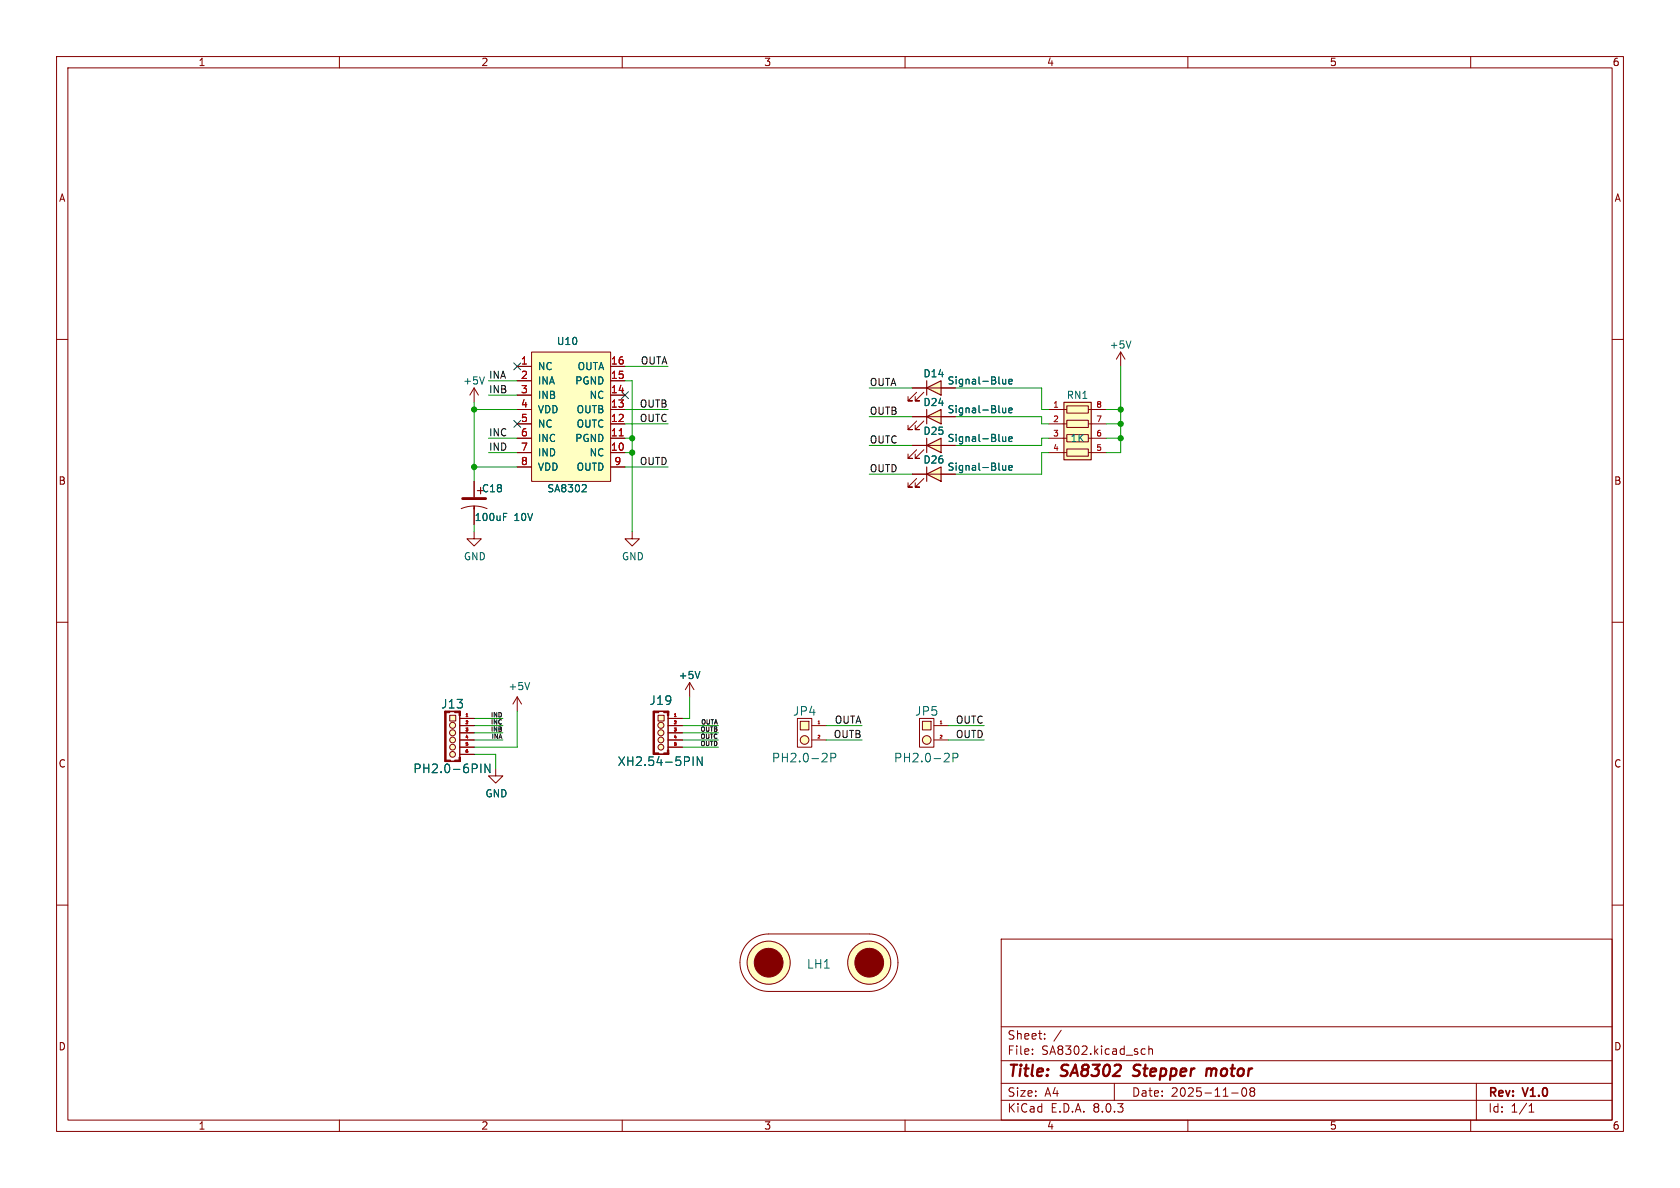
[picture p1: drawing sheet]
<svg xmlns="http://www.w3.org/2000/svg" width="297mm" height="210mm" viewBox="0 0 297 210" stroke-linecap="round" stroke-linejoin="round" font-family="sans-serif">
<g fill="none" stroke="#840000" stroke-width=".18">
<path d="M10 10h277v190h-277zM12 12h273v186h-273zM60 10v2M110 10v2M160 10v2M210 10v2M260 10v2M10 60h2M285 60h2M10 110h2M285 110h2M10 160h2"/>
<path d="M285 160h2M177 166h108v32h-108zM60 198v2M110 198v2M160 198v2M177 194.5h108M177 191.5h108M177 187.5h108M177 181.5h108M182.5 186.3v.1M182.5 185.5v.1M184.7 183.6v.1"/>
<path d="M184.7 182.8v.1M187.6 182.1l-1.3 2M197 191.5v3M201.9 186.3h.6M201.9 185.5h.6M203.1 185.5l.2-.1 .4 .1v.9M203.1 184.9v1.5M210 198v2M217.7 193.2h1.2M219.7 192.4l.2-.1a.81 .81 0 0 1 .6 .6 .81 .81 0 0 1-.3 .8l-.2 .1a.81 .81 0 0 1-.3-1.4zM221.2 192.9l-.2-.2 .2-.4 .5 .1 .1 .2-.3 .3M221.2 192.9l-.2 .3v.3l.2 .3 .5-.1 .1-.2-.1-.4-.2-.2"/>
<path d="M221.2 192.9h.3M260 198v2M261 191.5v6.5M270.3 196.6h.9M270.3 195.5l.4-.4v1.5"/>
</g>
<path d="M200.3 190.1l.2 .1M200.6 188.4l-.2 .4 .1 .2M213.4 188.9l-.2 1.3M214.1 189a.57 .57 0 0 0-.8 .1M214.2 189.2l-.1 1" fill="none" stroke="#840000" stroke-width=".4"/>
<path d="M188.1 71.1h4.8v10.2h-4.8z" fill="#ffffc2"/>
<path d="M188.1 71.1h4.8v10.2h-4.8z" fill="none" stroke="#840000" stroke-width=".2"/>
<g fill="none" stroke="#840000" stroke-width=".18">
<path d="M185.4 72.4h3.2M185.4 74.9h3.2M185.4 77.5h3.2M188.6 71.8h3.8v1.2h-3.8zM188.6 74.3h3.8v1.3h-3.8zM188.6 76.8h3.8v1.3h-3.8zM188.6 79.4h3.8v1.2h-3.8zM192.4 72.4h3.2M192.4 74.9h3.2M192.4 77.5h3.2M83.8 94v1.3h1.3l-1.3 1.2-1.3-1.2h1.3M111.8 94v1.3h1.2l-1.2 1.2-1.3-1.2h1.3"/>
<path d="M185.4 80h3.2M192.4 80h3.2M132.3 166.6a5.1 5.1 0 0 1 3.6-1.5h17.8a5.1 5.1 0 0 1 5 5.1 5.1 5.1 0 0 1-5 5.1h-17.8a5.1 5.1 0 0 1-4.7-3.2 5.1 5.1 0 0 1 1.1-5.5z"/>
<circle cx="135.9" cy="170.2" r="3.8"/>
<circle cx="153.7" cy="170.2" r="3.8"/>
</g>
<g fill="#ffffc2" stroke="#ffffc2" stroke-width=".18">
<circle cx="135.9" cy="170.2" r="3.8"/>
<circle cx="153.7" cy="170.2" r="3.8"/>
</g>
<g fill="#840000" stroke="#840000" stroke-width=".18">
<circle cx="135.9" cy="170.2" r="2.54"/>
<circle cx="153.7" cy="170.2" r="2.54"/>
</g>
<path d="M94 62.2h13.9v22.9h-13.9z" fill="#ffffc2"/>
<g fill="none" stroke="#840000" stroke-width=".18">
<path d="M91.4 64.8h2.6M91.4 77.5h2.6M91.4 74.9h2.6M91.4 72.4h2.6M91.4 69.9h2.6M91.4 67.3h2.6M94 62.2h13.9v22.9h-13.9zM107.9 64.8h2.6M107.9 77.5h2.6M107.9 74.9h2.6M107.9 72.4h2.6M107.9 69.9h2.6"/>
<path d="M107.9 67.3h2.6M91.4 80h2.6M91.4 82.6h2.6M107.9 80h2.6M107.9 82.6h2.6"/>
</g>
<path d="M109.5 77.1h.7" fill="none" stroke="#a90000" stroke-width=".18"/>
<path d="M103.4 85.7l.3 .2-.1 .3-.7 .7h.8" fill="none" stroke="#006464" stroke-width=".18"/>
<path d="M163.8 83.8l2.6-1.2v2.5z" fill="#ffffc2"/>
<path d="M163.8 83.8l2.6-1.2v2.5zM163.8 82.6v2.5" fill="none" stroke="#840000" stroke-width=".2"/>
<path d="M83.8 68.6l-.7 1.3M83.8 68.6v2.5M83.8 68.6l.8 1.3M161.3 83.8h7.6M162.1 84.6l-1.6 1.5h.8h-.8v-.8M163.3 84.6l-1.5 1.5h.8h-.8v-.8" fill="none" stroke="#840000" stroke-width=".18"/>
<path d="M85.6 66.6l-.4 1.3M177.3 82.3v.8h.3l.2-.1M177.8 82.3v.8M178.3 82.7l.6-.1v-.3h-.4l-.2 .2 .1 .6h.5" fill="none" stroke="#006464" stroke-width=".18"/>
<path d="M163.8 78.7l2.6-1.2v2.5z" fill="#ffffc2"/>
<path d="M163.8 78.7l2.6-1.2v2.5zM163.8 77.5v2.5" fill="none" stroke="#840000" stroke-width=".2"/>
<path d="M161.3 78.7h7.6M162.1 79.5l-1.6 1.5h.8h-.8v-.7M163.3 79.5l-1.5 1.5h.8h-.8v-.7" fill="none" stroke="#840000" stroke-width=".18"/>
<path d="M177.3 77.2v.8h.3l.2-.1M177.8 77.2v.8M178.3 77.6l.6-.1v-.2l-.4-.1-.2 .2 .1 .6h.5" fill="none" stroke="#006464" stroke-width=".18"/>
<path d="M163.8 68.6l2.6-1.3v2.6z" fill="#ffffc2"/>
<path d="M163.8 68.6l2.6-1.3v2.6zM163.8 67.3v2.6" fill="none" stroke="#840000" stroke-width=".2"/>
<path d="M161.3 68.6h7.6M162.1 69.3l-1.6 1.6h.8h-.8v-.8M163.3 69.3l-1.5 1.6h.8h-.8v-.8" fill="none" stroke="#840000" stroke-width=".18"/>
<path d="M177.3 67v.8l.3 .1 .2-.1M177.8 67v.9M178.3 67.5l.6-.2v-.2l-.4-.1-.2 .2 .1 .6h.5" fill="none" stroke="#006464" stroke-width=".18"/>
<circle cx="163.8" cy="130.8" r=".76" fill="#ffffc2" stroke="#ffffc2" stroke-width=".18"/>
<path d="M163.1 127.5h1.5v1.5h-1.5z" fill="#ffffc2"/>
<g fill="none" stroke="#840000" stroke-width=".18">
<path d="M198.1 62.2l-.7 1.3M198.1 62.2v2.6M198.1 62.2l.8 1.3M162.6 127h2.5v5.1h-2.5zM163.1 127.5h1.5v1.5h-1.5zM165.1 128.3h2.5M165.1 130.8h2.5"/>
<circle cx="163.8" cy="130.8" r=".76"/>
</g>
<path d="M166.2 127.9h.3" fill="none" stroke="#a90000" stroke-width=".18"/>
<path d="M199.9 60.3l-.4 1.2M166.9 134.7h.9M167.7 133.3v.5M168.5 134l.7-.1 .1-.2v-.4l-.2-.1h-.6v1.5" fill="none" stroke="#006464" stroke-width=".18"/>
<path d="M163.8 73.7l2.6-1.3v2.5z" fill="#ffffc2"/>
<path d="M163.8 73.7l2.6-1.3v2.5zM163.8 72.4v2.5" fill="none" stroke="#840000" stroke-width=".2"/>
<path d="M161.3 73.7h7.6M162.1 74.4l-1.6 1.5h.8h-.8v-.7M163.3 74.4l-1.5 1.5h.8h-.8v-.7M81.5 89.9a5.8 5.8 0 0 1 4.6 0M83.8 89.5v.5zM83.8 85.1v2.8M83.8 89.9v2.8M87.6 135.9v1.3h1.3l-1.3 1.2-1.2-1.2h1.2M121.9 120.7l-.7 1.2M121.9 120.7v2.5M121.9 120.7l.8 1.2" fill="none" stroke="#840000" stroke-width=".18"/>
<path d="M177.3 72.1v.8l.3 .1 .2-.2M177.8 72.1v.9M178.3 72.5l.6-.1v-.2l-.4-.1-.2 .2 .1 .6h.5M89 91.4h.4M89 90.7h.6M123.7 118.7l-.4 1.3" fill="none" stroke="#006464" stroke-width=".18"/>
<path d="M81.8 88.1h4.1" fill="none" stroke="#840000" stroke-width=".51"/>
<path d="M79.5 126.4h1.1v1.1h-1.1z" fill="#ffffc2"/>
<g fill="#ffffc2" stroke="#ffffc2" stroke-width=".18">
<circle cx="80" cy="133.4" r=".51"/>
<circle cx="80" cy="132.1" r=".51"/>
<circle cx="80" cy="130.8" r=".51"/>
<circle cx="80" cy="129.5" r=".53"/>
<circle cx="80" cy="128.2" r=".53"/>
<circle cx="142.2" cy="130.8" r=".76"/>
</g>
<g fill="none" stroke="#840000" stroke-width=".18">
<path d="M78.7 125.7h2.6v8.9h-2.6zM79.5 126.4h1.1v1.1h-1.1zM81.3 126.5v7.4M81.3 127h2.5M81.3 128.3h2.5M81.3 129.5h2.5M81.3 130.8h2.5M81.3 132.1h2.5M81.3 133.4h2.5M91.4 123.2l-.7 1.3M91.4 123.2v2.5M91.4 123.2l.8 1.3"/>
<circle cx="80" cy="129.5" r=".53"/>
<circle cx="80" cy="128.2" r=".53"/>
<circle cx="80" cy="132.1" r=".51"/>
<circle cx="80" cy="130.8" r=".51"/>
<circle cx="80" cy="133.4" r=".51"/>
</g>
<g fill="#840000" stroke="#840000" stroke-width=".18">
<path d="M78.6 125.7h.3v8.9h-.3z"/>
<path d="M78.7 134.4h.9v.2h-.9z"/>
<path d="M79.6 134.5l.9 .1z"/>
<path d="M80.4 134.4h.9v.2h-.9z"/>
<path d="M81.2 133.9h.2v.7h-.2z"/>
<path d="M81.2 125.7h.2v.8h-.2z"/>
</g>
<path d="M82.4 126.7h.3" fill="none" stroke="#a90000" stroke-width=".18"/>
<path d="M85 135.1v1.5M86.6 135.1v1.5l-.9-1.5v1.5M93.6 120.6l-.4 1.3" fill="none" stroke="#006464" stroke-width=".18"/>
<path d="M141.5 127.5h1.5v1.5h-1.5z" fill="#ffffc2"/>
<g fill="none" stroke="#840000" stroke-width=".18">
<path d="M141 127h2.5v5.1h-2.5zM141.5 127.5h1.5v1.5h-1.5zM143.5 128.3h2.5M143.5 130.8h2.5"/>
<circle cx="142.2" cy="130.8" r=".76"/>
</g>
<path d="M144.6 127.9h.3" fill="none" stroke="#a90000" stroke-width=".18"/>
<path d="M145.3 134.7h.9M146.2 133.3v.5M146.9 134l.7-.1 .2-.2-.1-.4-.2-.1h-.6v1.5" fill="none" stroke="#006464" stroke-width=".18"/>
<path d="M116.3 126.4h1.1v1.1h-1.1z" fill="#ffffc2"/>
<g fill="#ffffc2" stroke="#ffffc2" stroke-width=".18">
<circle cx="116.8" cy="132.1" r=".51"/>
<circle cx="116.8" cy="130.8" r=".51"/>
<circle cx="116.8" cy="129.5" r=".53"/>
<circle cx="116.8" cy="128.2" r=".53"/>
</g>
<g fill="none" stroke="#840000" stroke-width=".18">
<path d="M91.4 64.8h2.6M91.4 77.5h2.6M91.4 74.9h2.6M91.4 72.4h2.6M91.4 69.9h2.6M91.4 67.3h2.6M107.9 64.8h2.6M107.9 77.5h2.6M107.9 74.9h2.6M107.9 72.4h2.6M107.9 69.9h2.6M107.9 67.3h2.6"/>
<path d="M161.3 78.7h2.5M161.3 68.6h2.5M161.3 73.7h2.5M166.4 78.7h2.5M166.4 68.6h2.5M166.4 73.7h2.5M83.8 85.1v2.8M83.8 89.9v2.8M91.4 80h2.6M91.4 82.6h2.6M107.9 80h2.6M107.9 82.6h2.6"/>
<path d="M161.3 83.8h2.5M166.4 83.8h2.5M81.3 127h2.5M81.3 128.3h2.5M81.3 129.5h2.5M81.3 130.8h2.5M81.3 132.1h2.5M81.3 133.4h2.5M115.6 125.7h2.5v7.7h-2.5zM116.3 126.4h1.1v1.1h-1.1zM118.1 126.5v6.1M118.1 127h2.5"/>
<path d="M118.1 128.3h2.5M118.1 129.5h2.5M118.1 130.8h2.5M118.1 132.1h2.5"/>
<circle cx="116.8" cy="128.2" r=".53"/>
<circle cx="116.8" cy="129.5" r=".53"/>
<circle cx="116.8" cy="130.8" r=".51"/>
<circle cx="116.8" cy="132.1" r=".51"/>
</g>
<g fill="#840000" stroke="#840000" stroke-width=".18">
<path d="M115.4 125.7h.3v7.7h-.3z"/>
<path d="M115.6 133.1h.9v.3h-.9z"/>
<path d="M116.4 133.3l.9 .1z"/>
<path d="M116.4 125.7l1 .1z"/>
<path d="M115.6 125.7h.9v.3h-.9z"/>
<path d="M117.3 133.1h.9v.3h-.9z"/>
<path d="M117.3 125.7h.9v.3h-.9z"/>
<path d="M118 132.6h.2v.8h-.2z"/>
<path d="M118 125.7h.2v.8h-.2z"/>
</g>
<path d="M109.5 77.1h.7M82.4 126.7h.3M119.2 126.7h.3" fill="none" stroke="#a90000" stroke-width=".18"/>
<g fill="none" stroke="#006464" stroke-width=".18">
<path d="M177.3 67v.8l.3 .1 .2-.1M177.3 72.1v.8l.3 .1 .2-.2M177.3 77.2v.8h.3l.2-.1M177.8 67v.9M177.8 72.1v.9M177.8 77.2v.8M178.3 77.6l.6-.1v-.2l-.4-.1-.2 .2 .1 .6h.5M178.3 67.5l.6-.2v-.2l-.4-.1-.2 .2 .1 .6h.5M178.3 72.5l.6-.1v-.2l-.4-.1-.2 .2 .1 .6h.5M89 91.4h.4M89 90.7h.6M103.4 85.7l.3 .2-.1 .3-.7 .7h.8"/>
<path d="M177.3 82.3v.8h.3l.2-.1M177.8 82.3v.8M178.3 82.7l.6-.1v-.3h-.4l-.2 .2 .1 .6h.5M123.7 118.7l-.4 1.3M85 135.1v1.5M86.6 135.1v1.5l-.9-1.5v1.5M122.5 133.8v1.5M124.1 133.8v1.5l-.8-1.5v1.5"/>
</g>
<g fill="none" stroke="#009600" stroke-width=".18">
<path d="M83.8 71.1v14M83.8 72.4h7.6M86.4 77.5h5M86.4 69.9h5M86.4 67.3h5M110.5 74.9h7.6M110.5 77.5h1.3M110.5 67.3h1.3v26.7M110.5 72.4h7.6M110.5 64.8h7.6M153.7 68.6h7.6M153.7 73.7h7.6"/>
<path d="M153.7 78.7h7.6M168.9 68.6h15.2v3.8h1.3M168.9 73.7h15.2v1.2h1.3M185.4 77.5h-1.3v1.2h-15.2M195.6 74.9h2.5M195.6 77.5h2.5M195.6 72.4h2.5M198.1 64.8v15.2h-2.5M83.8 92.7v1.3M83.8 82.6h7.6M86.4 80h5M110.5 80h1.3"/>
<path d="M110.5 82.6h7.6M153.7 83.8h7.6M185.4 80h-1.3v3.8h-15.2M83.8 128.3h5.1M83.8 130.8h5.1M83.8 133.4h3.8v2.5M83.8 127h5.1M83.8 129.5h5.1M91.4 125.7v6.4h-7.6M120.6 128.3h6.4M120.6 130.8h6.4M120.6 129.5h6.4"/>
<path d="M120.6 132.1h6.4M121.9 123.2v3.8h-1.3M146 128.3h6.4M146 130.8h6.4M167.6 128.3h6.4M167.6 130.8h6.4"/>
</g>
<path d="M90.8 74.3l1.2 1.2M90.8 64.2l1.2 1.2M92 74.3l-1.2 1.2M92 64.2l-1.2 1.2M109.9 69.2l1.2 1.3M111.1 69.2l-1.2 1.3" fill="none" stroke="#000084" stroke-width=".18"/>
<g fill="#009600" stroke="#009600" stroke-width=".18">
<circle cx="198.1" cy="74.9" r=".46"/>
<circle cx="198.1" cy="77.5" r=".46"/>
<circle cx="198.1" cy="72.4" r=".46"/>
<circle cx="111.8" cy="77.5" r=".46"/>
<circle cx="111.8" cy="80" r=".46"/>
<circle cx="83.8" cy="82.6" r=".46"/>
<circle cx="83.8" cy="72.4" r=".46"/>
</g>
<g font-size="2.8" fill="#840000">
<text x="178" y="190.9">Title:</text>
<text x="187.7" y="190.9">SA8302</text>
<text x="201.2" y="190.9">Stepper</text>
<text x="214.9" y="190.9">motor</text>
</g>
<g font-size="2.1" fill="#006464">
<text x="83.9" y="87.7">+</text>
<text x="77.9" y="125.5">J13</text>
<text x="114.7" y="124.8">J19</text>
<text x="140.1" y="126.7">JP4</text>
<text x="161.7" y="126.7">JP5</text>
<text x="73" y="136.9">PH2.0-6PIN</text>
<text x="109.1" y="135.6">XH2.54-5PIN</text>
<text x="136.4" y="135">PH2.0-2P</text>
<text x="157.9" y="135">PH2.0-2P</text>
<text x="142.6" y="171.4">LH1</text>
</g>
<g font-size="2.1" fill="#840000">
<text x="178" y="184">Sheet:</text>
<text x="178" y="186.7">File:</text>
<text x="184.1" y="186.7">SA8302.kicad_sch</text>
<text x="178" y="196.9">KiCad</text>
<text x="178" y="194.1">Size:</text>
<text x="184.7" y="194.1">A4</text>
<text x="185.7" y="196.9">E.D.A.</text>
<text x="193.3" y="196.9">8.0.3</text>
<text x="200" y="194.1">Date:</text>
<text x="207" y="194.1">2025-11-08</text>
<text x="263" y="194.3">Rev:</text>
<text x="263" y="196.9">Id:</text>
<text x="267.1" y="196.9">1/1</text>
<text x="269.4" y="194.3">V1.0</text>
</g>
<g font-size="1.8" fill="#840000">
<text x="35" y="11.9">1</text>
<text x="85" y="11.9">2</text>
<text x="135" y="11.9">3</text>
<text x="185" y="11.9">4</text>
<text x="235" y="11.9">5</text>
<text x="285" y="11.9">6</text>
<text x="10.3" y="35.9">A</text>
<text x="285.3" y="35.9">A</text>
<text x="10.3" y="85.9">B</text>
<text x="285.3" y="85.9">B</text>
<text x="10.3" y="135.9">C</text>
<text x="285.3" y="135.9">C</text>
<text x="10.3" y="185.9">D</text>
<text x="285.3" y="185.9">D</text>
<text x="35" y="199.9">1</text>
<text x="85" y="199.9">2</text>
<text x="135" y="199.9">3</text>
<text x="185" y="199.9">4</text>
<text x="235" y="199.9">5</text>
<text x="285" y="199.9">6</text>
</g>
<g font-size="1.8" fill="#a90000">
<text x="92" y="64.5">1</text>
<text x="107.9" y="64.5">16</text>
<text x="92" y="67.1">2</text>
<text x="92" y="69.6">3</text>
<text x="107.9" y="69.6">14</text>
<text x="107.9" y="67.1">15</text>
<text x="92" y="72.1">4</text>
<text x="92" y="74.7">5</text>
<text x="92" y="77.2">6</text>
<text x="107.9" y="77.2">11</text>
<text x="107.9" y="74.7">12</text>
<text x="107.9" y="72.1">13</text>
<text x="92" y="79.8">7</text>
<text x="92" y="82.3">8</text>
<text x="107.9" y="79.8">10</text>
<text x="108.5" y="82.3">9</text>
</g>
<g font-size="1.8" fill="#006464">
<text x="95" y="65.6">NC</text>
<text x="98.4" y="61.2">U10</text>
<text x="102" y="65.6">OUTA</text>
<text x="196.1" y="61.8">+5V</text>
<text x="81.8" y="68.2">+5V</text>
<text x="95" y="68.2">INA</text>
<text x="95" y="70.7">INB</text>
<text x="101.6" y="68.2">PGND</text>
<text x="104.1" y="70.7">NC</text>
<text x="163.2" y="66.9">D14</text>
<text x="163.2" y="72">D24</text>
<text x="167.4" y="68.2">Signal-Blue</text>
<text x="188.5" y="70.7">RN1</text>
<text x="95" y="73.3">VDD</text>
<text x="95" y="75.8">NC</text>
<text x="101.8" y="75.8">OUTC</text>
<text x="101.8" y="73.3">OUTB</text>
<text x="163.2" y="77.1">D25</text>
<text x="167.4" y="73.3">Signal-Blue</text>
<text x="95" y="78.3">INC</text>
<text x="95" y="80.9">IND</text>
<text x="95" y="83.4">VDD</text>
<text x="101.6" y="78.3">PGND</text>
<text x="101.8" y="83.4">OUTD</text>
<text x="104.1" y="80.9">NC</text>
<text x="163.2" y="82.1">D26</text>
<text x="167.4" y="83.4">Signal-Blue</text>
<text x="167.4" y="78.3">Signal-Blue</text>
<text x="189.2" y="78.3">1K</text>
<text x="85.1" y="87.2">C18</text>
<text x="96.7" y="87.2">SA8302</text>
<text x="83.8" y="92.3">100uF</text>
<text x="90.9" y="92.3">10V</text>
<text x="81.9" y="99.2">GND</text>
<text x="109.9" y="99.2">GND</text>
<text x="89.8" y="122.2">+5V</text>
<text x="119.9" y="120.2">+5V</text>
<text x="85.7" y="141.1">GND</text>
</g>
<g font-size="1.8" fill="#0f0f0f">
<text x="113.2" y="64.5">OUTA</text>
<text x="86.4" y="67">INA</text>
<text x="86.4" y="69.6">INB</text>
<text x="153.7" y="68.3">OUTA</text>
<text x="86.4" y="77.2">INC</text>
<text x="113" y="72.1">OUTB</text>
<text x="113" y="74.7">OUTC</text>
<text x="153.7" y="73.4">OUTB</text>
<text x="86.4" y="79.7">IND</text>
<text x="113" y="82.3">OUTD</text>
<text x="153.7" y="83.6">OUTD</text>
<text x="153.7" y="78.5">OUTC</text>
<text x="147.3" y="130.5">OUTB</text>
<text x="147.5" y="128">OUTA</text>
<text x="168.9" y="130.5">OUTD</text>
<text x="168.9" y="128">OUTC</text>
</g>
<g font-size="1.4" fill="#a90000">
<text x="186.1" y="72.1">1</text>
<text x="186.1" y="74.7">2</text>
<text x="186.1" y="77.2">3</text>
<text x="193.7" y="77.2">6</text>
<text x="193.7" y="74.7">7</text>
<text x="193.7" y="72.1">8</text>
<text x="186.1" y="79.8">4</text>
<text x="193.7" y="79.8">5</text>
</g>
<g font-size="1.1" fill="#0f0f0f">
<text x="86.6" y="128.1">INC</text>
<text x="86.6" y="126.8">IND</text>
<text x="86.6" y="129.4">INB</text>
<text x="86.7" y="130.6">INA</text>
<text x="123.7" y="131.9">OUTD</text>
<text x="123.7" y="129.4">OUTB</text>
<text x="123.7" y="130.6">OUTC</text>
<text x="123.8" y="128.1">OUTA</text>
</g>
<g font-size=".7" fill="#a90000">
<text x="82.1" y="126.7">1</text>
<text x="82.1" y="128">2</text>
<text x="82.1" y="129.3">3</text>
<text x="82.1" y="130.6">4</text>
<text x="82.1" y="131.8">5</text>
<text x="119" y="126.7">1</text>
<text x="119" y="128">2</text>
<text x="119" y="129.3">3</text>
<text x="119" y="130.6">4</text>
<text x="119" y="131.8">5</text>
<text x="144.4" y="128">1</text>
<text x="144.4" y="130.6">2</text>
<text x="166" y="128">1</text>
<text x="166" y="130.6">2</text>
<text x="82.1" y="133.1">6</text>
</g>
</svg>
